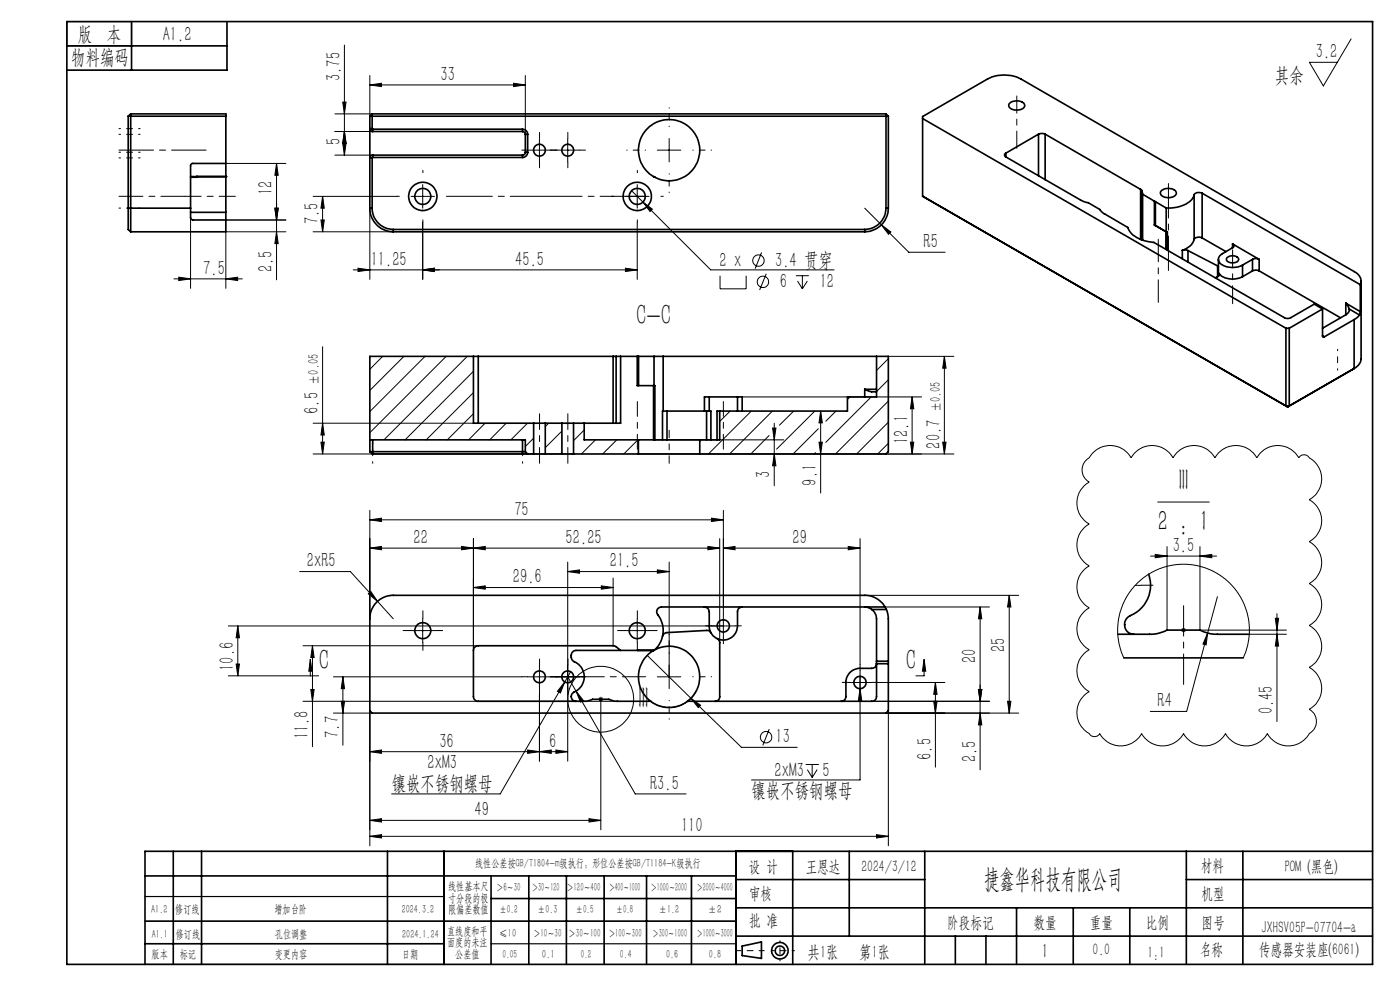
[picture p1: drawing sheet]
<svg xmlns="http://www.w3.org/2000/svg" width="297mm" height="210mm" viewBox="0 0 297 210" stroke-linecap="round" stroke-linejoin="round" font-family="sans-serif">
<g fill="none" stroke="#000" stroke-width=".21">
<path d="M73.1 9.6v23.3M78.5 18l2.4-.3v.7zM78.5 16v8.7M78.5 18h32.9M108.9 17.7l2.5 .3-2.5 .4zM111.4 16v12.5M286.6 8.2l-5.9 10-2.9-5h5.9M47.9 34.7h12.7M58.7 34.7l.3 2.5h-.7zM58.7 34.7v24.7M71 27.9h8.1M71 24.2h8"/>
<path d="M71 32.9h8.1M72.7 30.4h.7l-.3 2.5zM72.7 21.7h.7l-.3 2.5zM73.1 27.9l.3 2.5h-.7zM89.7 39.1v5.1M111.9 31.8h5M114.4 29.4v5M117.9 31.8h5M120.4 29.4v5M135.2 39.1v5.1M139.5 31.8h4.9M142 29.4v5"/>
<path d="M36.9 59.2h14.5M37.9 58.8l2.5 .4-2.5 .3zM40.4 46.2v15M47.9 59.2l2.5-.4v.7zM47.9 46.7h12.7M58.3 44.2h.7l-.3 2.5zM58.7 49.2l.3 2.5h-.7zM60.6 49.2h-12.7v12M66.4 41.7h17.8M66.4 49.2h17M68.1 46.7h.7l-.4 2.5zM68.4 41.7v7.5"/>
<path d="M68.4 41.7l.4 2.5h-.7zM74.9 57.2h60.3M76 56.9l2.5 .3-2.5 .4zM78.5 44.2v15.1M87.2 41.7h5M89.7 47.2v12.1M89.7 57.2l2.5-.3v.7zM132.7 56.9l2.5 .3-2.5 .4zM132.7 41.7h5M134 40.5l2.4 2.4M135.2 47.2v12.1M136.4 42.9l2 1.5-.5 .5z"/>
<path d="M136.4 42.9l14.4 14.3h26.2M152.8 58.5v2.8h5.5v-2.8M161.6 53.5l-1.4 3.5M162.6 58.1l-1.5 3.4M168.8 58.5h2.8M169.2 59.6l1 1.7M170.2 58.5v2.8M171.3 59.6l-1.1 1.7M183.4 44.2l9.4 9.3h7.7M187 47.7l2 1.5-.5 .5zM68.4 73.5v22.8M81.2 75.6l-2.7 2.7"/>
<path d="M85.7 75.6l-7.2 7.2M90.2 75.6l-11.7 11.7M94.7 75.6l-16.2 16.2M99.1 75.6l-17.6 17.7M100.4 78.8l-14.5 14.5M188.5 75.6h13.9M188.5 76.1l-2.6 2.5M200.3 75.6v20.7M200.3 75.6l.4 2.5h-.7zM66.4 96.3h55.3M66.4 89.8h34M68.1 93.8h.7l-.4 2.5z"/>
<path d="M68.4 89.8l.4 2.5h-.7zM100.4 83.3l-10 10M100.4 87.8l-5.5 5.5M102.9 89.8l-3.5 3.5M107.4 89.8l-3.5 3.5M111.9 89.8l-3.5 3.5M113.2 92.9l-1.8 1.8M116.4 89.8l-.7 .7M119.2 91.4l-3.5 3.6M119.2 95.9l-.3 .4M123.9 91.2l-2.2 2.3M126.3 93.3l-3 3"/>
<path d="M130.8 93.3l-3 3M135.3 93.3l-3 3M135.4 96.3h67M138.6 93.3h27.7M148.8 93.3l-.4 .4M154.9 87.2l-2.2 2.2M157.4 84.2h38.1M159.4 87.2l-9.1 9.1M163.2 92.4l-3.9 3.9M163.9 87.2l-9.1 9.1M163.9 90.8h.7l-.3 2.5zM164.3 89.8v13.2"/>
<path d="M164.3 96.3l.3 2.5h-.7zM168.4 87.2l-3.1 3M172.9 87.2l-8.2 8.1M173 96l-.3 .3M173.6 90.9l-5.4 5.4M173.7 93.8h.7l-.3 2.5zM174.1 87.2v17.4M174.1 87.2l.3 2.5h-.7zM177.3 87.2l-2.1 2.2M180.3 84.2l-.5 .5M184.8 84.2l-9.6 9.6M188.5 80.6l-2.6 2.5"/>
<path d="M188.5 85.1l-11.3 11.2M188.5 89.6l-6.8 6.7M188.5 94l-2.3 2.3M193.1 93.8h.8l-.4 2.5zM193.5 84.2v12.1M193.5 84.2l.4 2.5h-.8zM200 93.8h.7l-.4 2.5zM231.8 96.1a5.1 5.1 0 0 1 8.2 1 5.1 5.1 0 0 1 8.8 0 5.1 5.1 0 0 1 8.9 0 5.1 5.1 0 0 1 8.9 0 5.1 5.1 0 0 1 8.9 0 1.29 1.29 0 0 1 2.2 0 5.1 5.1 0 0 1 0 8.9 5.1 5.1 0 0 1 0 8.9 5.1 5.1 0 0 1 0 8.9 5.1 5.1 0 0 1 0 8.9 5.1 5.1 0 0 1 0 8.9 5.1 5.1 0 0 1 0 8.9 2.94 2.94 0 0 1 0 5.1 5.1 5.1 0 0 1-8.8 0 5.1 5.1 0 0 1-8.9 0 5.1 5.1 0 0 1-8.9 0 5.1 5.1 0 0 1-8.9 0 5.1 5.1 0 0 1-8.9 0 1.26 1.26 0 0 1-2.2 0 5.1 5.1 0 0 1 0-8.9 5.1 5.1 0 0 1 0-8.9 5.1 5.1 0 0 1 0-8.9 5.1 5.1 0 0 1 0-8.9 5.1 5.1 0 0 1 0-8.8 5.1 5.1 0 0 1 0-8.9 2.94 2.94 0 0 1 0-5.2zM78.5 116.3l2.4-.4v.7zM78.5 110.3l2.4-.4v.7zM78.5 108.3v23M78.5 116.3h74.2"/>
<path d="M78.5 110.3h75M97.9 115.9l2.5 .4-2.5 .3zM100.4 116.3l2.5-.4v.7zM100.4 114.3v23.7M120.4 119.2v20.6M142 119.2v26.9M150.2 115.9l2.5 .4-2.5 .3zM151 109.9l2.5 .4-2.5 .3zM152.7 114.3v22.1M153.5 108.3v20.7M153.5 116.3l2.4-.4v.7zM153.5 116.3h29"/>
<path d="M180 115.9l2.5 .4-2.5 .3zM182.5 114.3v26.7M244.1 118h14M245.1 117.6l2.5 .4-2.5 .3zM245.6 106.5h10.9M247.6 115.9v17.8M254.6 118l2.5-.4v.7zM254.6 115.9v17.8h18.3M48.4 132.8h107.5M50.4 132.8l.4 2.5h-.7zM50.4 132.8v10.6M63.6 121.2h10.7l5.8 6.4"/>
<path d="M64.3 137h37.2M65.8 139.9l.4 2.5h-.7zM65.8 139.9v3.5M66.3 137v21.4M66.3 137l.3 2.5h-.7zM78.1 126l.6-.5 1.4 2.1zM80.1 127.6l3.3 3.7M87.2 133.8h5M89.7 131.3v5M100.4 124.6l2.5-.3v.7zM100.4 124.6h29.7M120.4 121.2l2.5-.3v.7z"/>
<path d="M120.4 121.2h21.6M127.6 124.3l2.5 .3-2.5 .4zM130.1 122.6v14.4M132.7 133.8h5M135.2 131.3v5M137.3 139l9.3 9.1M139.5 120.9l2.5 .3-2.5 .4zM153.5 130.3v5M183.4 126.3h32.7M187.8 128.8h22.1M196 139.9l.4 2.5h-.7zM196 139.9v3.5h-1.7"/>
<path d="M207.9 128.8v34.5M207.9 128.8l.4 2.5h-.7zM214.1 126.3v25M214.1 126.3l.4 2.5h-.8zM238.4 139.6l-1.1-3.3-.2-3.2 .5-3.2 .6-1.8 .8-1.6 1.7-2.2 1.7-1.6 1.3-.9 1.6-.9 1.8-.6 3.3-.6h1.9l1.7 .3 3.2 1.1 2.7 1.7 1.5 1.4 1.2 1.6 1.5 2.8 .6 1.7 .3 2.1v2l-.2 2.2-1.1 3M240.8 124.2h1.3M250.6 133.7h1M250.7 133.3l.7 .7M251.1 133.2v1M251.4 133.3l-.7 .7M256.2 134.3l-.3 2.5-.7-.2zM256.2 134.3l-4.5 16.6h-7.7"/>
<path d="M258.3 126.6l-2.1 7.7M265 134.5h7.9M270.5 131.2h.8l-.4 2.5zM270.9 130.2v22.9M270.9 134.5l.4 2.5h-.8zM48.4 143.4h19.2M50.1 140.9h.7l-.4 2.5zM64.3 148.8h66.7M65.9 146.3h.7l-.3 2.5zM70.7 143.6h40M70.7 151.3h8.3M72.4 148.8h.7l-.4 2.5z"/>
<path d="M72.7 143.6l.4 2.5h-.7zM72.7 143.6v14.5M78.5 159.4l2.4-.3v.7zM78.5 150.8v28.6M78.5 159.4h41.9M111.9 159.1l2.5 .3-2.5 .4zM111.9 143.6h5M114.4 159.4l2.5-.3v.7zM114.4 147.3v14.2M114.4 141.1v5M117.9 159.1l2.5 .3-2.5 .4zM117.9 143.6h5"/>
<path d="M119.8 144.7l-.9 2.3-.6-.4zM119.8 144.7l-13.7 23.7h-23M120.4 147.3v14.2M120.4 143.6l1.8 3M120.4 141.1v5M121.1 142.5l-1.3 2.2M122.2 146.6l1.6 2-.6 .3zM122.2 146.6l12.6 21.8h10.8M126.9 148.3h1.1M127.1 148l.7 .7M127.5 147.8v28.2M127.8 148l-.7 .7"/>
<path d="M139.5 143.6h4.9M146.6 148.1l2 1.5-.5 .5zM146.6 148.1l10.7 10.4h11.8M147.7 146.5a6.5 6.5 0 0 1-9.7 2.3M163.2 154.6l-1.4 3.5M180 144.8h4.9M182.5 146.1l.3 2.5h-.7zM182.5 142.3v23.1h-23.1M186.2 144.8h14.2M188 151.3h28.1M188.5 150.8v28.6M198.1 148.8h.7l-.4 2.5z"/>
<path d="M198.4 144.8v17.9M198.4 144.8l.4 2.5h-.7zM207.6 146.3h.7l-.4 2.5zM207.9 151.3l.4 2.5h-.7zM209.9 148.8h-25M213.7 148.8h.8l-.4 2.5zM78.5 174l2.4-.3v.7zM78.5 177.4l2.4-.3v.7zM78.5 174h49M78.5 177.4h110M125 173.7l2.5 .3-2.5 .4zM170.9 162.2h2.8"/>
<path d="M171.3 163.3l1 1.6M172.3 162.2v2.7M173.4 163.3l-1.1 1.6M185.9 177.1l2.6 .3-2.6 .4z"/>
<circle cx="160.9" cy="55.3" r="1.21"/>
<circle cx="161.8" cy="59.8" r="1.21"/>
<circle cx="127.5" cy="148.3" r="7"/>
<circle cx="162.5" cy="156.4" r="1.2"/>
</g>
<g fill="none" stroke="#000" stroke-width=".35">
<path d="M14.2 4.6h277v200h-277zM14.2 9.7h34M27.9 4.6v10.3M48.2 4.6v10.3h-34M27.2 24.7h20.7M27.2 24.7v19.5M27.7 24.2v25M27.7 24.2h20.2v13.3M27.7 24.2l-.5 .5M40.4 37.5h7.5M41.7 37.5h.1M41.7 37.5v.1h-1.3"/>
<path d="M47.9 34.7h-7.1l-.3 .2-.1 9.3M47.9 37.5v7.5M47.9 37.5h.1M78.5 24.7v19.5M78.5 24.7h110M79 27.3l.1 .1M79 27.3h-.5a.6 .6 0 0 0 .6 .6M79 24.2v3.1M79 33.5v10.7M79 24.2l-.5 .5M79 24.2h109M79.1 33.4l-.1 .1"/>
<path d="M79.1 32.9a.6 .6 0 0 0-.6 .6h.5M79.1 27.4v.5M79.1 32.9v.5M79.1 33.4h31.7M79.1 27.4h31.7M79.1 32.9h31.7M79.1 27.9h31.7M110.8 27.4a1.08 1.08 0 0 1 1.1 1.1M110.8 27.9a.6 .6 0 0 1 .6 .6M110.8 27.4v.5M110.8 32.9v.5M111.4 32.3a.6 .6 0 0 1-.6 .6"/>
<path d="M111.4 28.5v3.8M111.4 32.3h.5M111.4 28.5h.5M111.9 32.3a1.08 1.08 0 0 1-1.1 1.1M111.9 28.5v3.8M138.7 37.5l.2 .1M188 24.2v20M188 24.2l.5 .5M188.5 24.7v19.5M195.7 25.1l77.1 44.5M213.4 33.3l16 9.2 1.5 .5 2.4 1.4 .8 .9 5.2 3a5.6 5.6 0 0 0 5 3.1h.5l27.7 16a1.5 1.5 0 0 0 1.4 0l4.9-2.9 1.8 1M213.4 32.5a.43 .43 0 0 0-.3 .4 .43 .43 0 0 0 .3 .4"/>
<path d="M213.4 32.5v.8M214.1 22a2.27 2.27 0 0 1 3.2 .2 1.17 1.17 0 0 1-1.4 1.1 1.39 1.39 0 0 1-1.9-1.2zM220.3 28.5l.5-.2 .9 .2M220.3 28.5l-6.9 4M220.3 28.5v8.8M221.7 28.5l20.3 11.7M221.7 28.5v9.6M27.2 44.2v4.5l.5 .5M27.2 44.2h13.2M40.4 44.2v1a1.22 1.22 0 0 0 .4 1.4l7.1 .1M40.4 45h7.5M47.9 46.7v2.5h-20.2"/>
<path d="M47.9 45v1.7M78.5 44.2a5 5 0 0 0 4.9 5M78.5 44.2h.5M79 44.2a4.5 4.5 0 0 0 4.4 4.5M83.4 48.7h100M83.4 49.2h100M83.4 48.7v.5M183.4 48.7v.5M188 44.2a4.6 4.6 0 0 1-4.6 4.5M188 44.2h.5M188.5 44.2a5.1 5.1 0 0 1-5.1 5M195.7 41.6v-16.9l13.8-8a7.8 7.8 0 0 1 7.1 0l70.7 40.9a2.15 2.15 0 0 1 1.3 2.8"/>
<path d="M195.7 41.6l77.5 44.7M195.7 41.6l.4 .2M242 40.2l.3 .3M242 40.2v10.6M242.3 40.5l.1 .7M242.3 40.5v10.4M242.4 41.2l2.5 1.5M242.4 41.2v9.7M244.9 42.7l.2 .1M244.9 47.7l.2 .1M244.9 42.7v5M244.9 47.7l2.4 1.4"/>
<path d="M245.1 42.8l2.3 1.3M245.1 47.8l2.2 1.3M245.1 42.8v5M246.4 40.4a2.33 2.33 0 0 1 3 .2 .89 .89 0 0 1-.9 1.2 1.81 1.81 0 0 1-2.3-.8zM247.3 49.1h.1M247.3 49.1v3.8M247.3 49.1l.1 .1M247.4 49.2h.2v3.8M247.4 44.1v5.1M250.8 53.1l.8-.1 .4 .2M250.8 53.1v1.8M252 53.2l6.3 3.2"/>
<path d="M252 53.2v2.4M253.3 41.3a4.6 4.6 0 0 1-4 2.7l-1.9 .1M253.3 50.8a3.5 3.5 0 0 1-2.5 2.3M253.3 41.3v9.5M255 41a1.29 1.29 0 0 0-1.7 .3M255 50.5a1.33 1.33 0 0 0-1.7 .3M255 41l33.6 19.4M255 41v9.5M255 50.5l5.1 2.9M258.3 56.4l.2 .1M258.3 56.4v2.3M258.5 55v3.6"/>
<path d="M258.6 58v.4l-.8 .5M258.6 58a4.2 4.2 0 0 0 5 .7M258.6 58v.4M260.4 54.6a1.67 1.67 0 0 1 2.4 .4 1.52 1.52 0 0 1-2.4 .4l-.2-.3zM261.5 51.7a.43 .43 0 0 1 .3 .4 .43 .43 0 0 1-.3 .5M261.5 52.6l-2.1 1.2a1.34 1.34 0 0 0-.9 1.4 1.34 1.34 0 0 0 1.1 1.2 4.6 4.6 0 0 0 4-.2M261.5 51.7l5.6 3.3M261.5 51.7v.9M263.6 56.2v2.5M265.7 57.5a1.5 1.5 0 0 1 1.4 0M265.7 55a1.5 1.5 0 0 1 1.4 0M265.7 57.5l-2.1 1.2"/>
<path d="M265.7 55l-2.1 1.2M265.7 55v2.5M267.1 57.5l17.3 9.9M267.1 55v2.5M288.7 59.6v16.5a2.53 2.53 0 0 1-1.4 2.1M100.4 75.6h1.1M100.4 75.6h-21.9v20.2M100.4 75.6v14.2h12.8M101.5 75.6h28.6M101.5 75.6v14.2M130.1 75.6h.6M130.1 75.6v14.2"/>
<path d="M130.7 75.6h4.5M130.7 75.6v14.2M131.7 75.6v14.2h-10M135.2 75.6h.3M135.2 75.6v6.2h3.5M135.5 75.6v6.2M135.5 75.6h3.2M138.7 75.6h2M138.7 75.6v6.2M140.7 75.6h47.8v20.2l-.5 .5h-39.6M140.7 75.6v11.6M185.9 75.6v8.6h-6.1v3h-27.1"/>
<path d="M272.8 69.6h.7M272.8 69.6v16.5M273.5 69.6v16.5M280.6 71.3l.1 .2h.2M280.6 65.5l-7.1 4.1M280.6 65.5v5.8M280.6 71.3l.3 .2M285.5 64.3l.7 1.2M285.5 66.8l-4.9 2.8M285.5 64.3l3.1 1.8M285.5 64.3v2.5M286.2 65.5a1.16 1.16 0 0 1-.7 1.3"/>
<path d="M286.2 65.5l2.2 1.3M287.3 67.8v10.4M287.3 78.2l-14.1 8.1M287.3 67.8l-6.4 3.7M287.3 78.2l-.4 .2M288.4 66.8l-1.1 1M288.6 66.1l-.2 .7M288.6 60.4v5.7M78.5 95.8h32.9M78.5 95.8l.6 .5M78.5 93.3h32.9v2.5M79.1 96.3h31.7"/>
<path d="M79.1 93.3v3M110.8 96.3h1.1M110.8 93.3v3M111.4 95.8l.5 .5M111.9 96.3h1.3M113.2 96.3h2.5M113.2 89.8h2.5M113.2 89.8v6.5M115.7 89.8v6.5M115.7 96.3h3.5M115.7 89.8h3.5M119.2 96.3h2.5"/>
<path d="M119.2 89.8h2.5M119.2 89.8v6.5M121.7 96.3h13.7M121.7 89.8v6.5M123.9 89.8v3.5h11.5M135.4 96.3h13M135.4 93.3v3M138.7 81.8l-.1 11.5h-3.2M138.7 81.8h.2v11.5h9.5M141.5 87.2h-1v6.1M141.5 87.2h8.4M141.5 87.2v6.1"/>
<path d="M148.4 93.3v3M149.9 87.2h.9v6.1M149.9 87.2v6.1M150.5 84.2h6M150.5 84.2h-1.1v3M150.5 84.2v3M152.7 87.2h-.6v6.1M152.7 87.2v6.1h-4.3M156.5 84.2h.9v3M156.5 84.2v3M183.4 82.6a4.4 4.4 0 0 0 2.5 .5M183.4 82.6v1.6"/>
<path d="M183.4 82.6h2.5M272.8 86.1h.7M272.8 86.1l.4 .2M273.5 86.1l-.3 .2M131.7 138l-1.5-1h-28.7a1.02 1.02 0 0 0-1.1 1v9.8a1.02 1.02 0 0 0 1.1 1h22.8l1.4-.5h3.5l1.4 .5h7.4M135.2 138h.3M138.7 138a6.5 6.5 0 0 0-.7 10.8M138.9 137.8a6.5 6.5 0 0 1 8.5 2.3 6.5 6.5 0 0 1-1.6 8.7M149.4 128.8a1.09 1.09 0 0 1 1.1 1v3a3 3 0 0 0 3 3 3 3 0 0 0 3-3v-3a1.02 1.02 0 0 1 .9-1M150.8 134.2l-.6-.5-8.7 .5a.99 .99 0 0 0-1 .8M152.1 135.5l.4 .2 .2 .5v11.6a.96 .96 0 0 1-1 1M183.4 128.8l.8 .1 .7 .4"/>
<path d="M184.9 129.3a2.58 2.58 0 0 1 1 2v9M184.9 129.3h3.1M187.8 128.8a5.1 5.1 0 0 0-4.4-2.5h-100a4.9 4.9 0 0 0-4.9 5v19.5l.5 .5h109l.5-.5v-10M187.8 128.8h-47.5a1.09 1.09 0 0 0-1 .8 1.09 1.09 0 0 0 .5 1.2 5.5 5.5 0 0 1-1.1 7.2h-16.5a1.31 1.31 0 0 0-1 1.2 1.31 1.31 0 0 0 .9 1.3 3.6 3.6 0 0 1 1.8 3.4 3.6 3.6 0 0 1-2.3 3.1l-.1 .1a1 1 0 0 0-.2 1.1 1 1 0 0 0 .9 .6M187.8 128.8l.2 .5M188 129.3l.5 1.7v9.3M237.1 134.5h6.8a7.8 7.8 0 0 0 3.7-.8h7a7.8 7.8 0 0 0 3.7 .8h6.7M238.4 139.6h25.3M243.7 121.8a7 7 0 0 1-4.2 8.9 2.07 2.07 0 0 0-.8 2.3 2.07 2.07 0 0 0 1.9 1.5M138 148.8a6.5 6.5 0 0 0 7.8 0M185.9 140.8v7a.97 .97 0 0 1-1 1h-39.1M185.9 140.3v.5"/>
<path d="M185.9 140.8a.97 .97 0 0 1-1 1h-2.4a2.95 2.95 0 0 0-3 3v3a1.02 1.02 0 0 1-1.1 1M185.9 140.8h2.6M185.9 140.3h2.6M188.5 140.3v.5M30.8 195.4h125.4M30.8 185.8h125.4M36.8 180.6v24M42.8 180.6v24M82.2 180.6v24M94.2 180.6v24M104.2 185.8v18.8M104.2 190.6h52"/>
<path d="M112.2 185.8v18.8M120.2 185.8v18.8M128.2 185.8v18.8M137.2 185.8v18.8M146.7 185.8v18.8M156.2 180.6v24M156.2 186.6h40M156.2 198.6h135M156.2 192.6h135M168.2 180.6v24M180.2 180.6v18M196.2 180.6v24"/>
<path d="M202.7 198.6v6M209.2 198.6v6M215.7 192.6v12M227.7 192.6v12M239.7 192.6v12M251.7 186.6h39.5M251.7 180.6v24M263.7 180.6v24M291.2 180.6h-260.4v24M30.8 200.2h63.4M157.4 200.7l4.1-.9v3.5l-4.1-.6z"/>
<circle cx="114.4" cy="31.9" r="1.25"/>
<circle cx="120.4" cy="31.9" r="1.25"/>
<circle cx="141.9" cy="31.9" r="6.5"/>
<circle cx="89.7" cy="41.7" r="3"/>
<circle cx="89.7" cy="41.7" r="1.69"/>
<circle cx="135.2" cy="41.7" r="3"/>
<circle cx="135.2" cy="41.7" r="1.69"/>
<circle cx="89.7" cy="133.8" r="1.69"/>
<circle cx="135.2" cy="133.8" r="1.69"/>
<circle cx="153.4" cy="132.8" r="1.29"/>
<circle cx="114.4" cy="143.6" r="1.25"/>
<circle cx="120.4" cy="143.6" r="1.25"/>
<circle cx="182.5" cy="144.8" r="1.3"/>
<circle cx="165.5" cy="201.7" r="1.74"/>
<circle cx="165.5" cy="201.7" r="1"/>
</g>
<g fill="none" stroke="#000" stroke-width=".21" stroke-dasharray="15.2 1.3 1.3 1.3">
<path d="M89.7 36.6v-.5M112 31.8h-1.3M114.5 29.3v-1.2M114.5 34.3v1.3M117 31.8h1.2M118 31.8h-1.3M120.5 29.3v-1.2M120.5 34.3v1.3M123 31.8h1.2M135.2 36.6v-.5M84.7 41.6h-.5M89.7 46.6v.5"/>
<path d="M130.2 41.6h-.5M135.2 46.6v.5M140.2 41.6h.5M87.2 133.8h-1.7M89.7 131.3v-1.7M89.7 136.3v1.7M92.2 133.8h1.7M132.7 133.8h-1.7M135.2 131.3v-1.7M135.2 136.3v1.7M137.7 133.8h1.7M151 132.8h-1.3"/>
<path d="M153.5 130.3v-1.3M153.5 135.3v1.3M156 132.8h1.3M242.1 124.1h2.5M112 143.6h-1.3M114.5 141.1v-1.3M114.5 146.1v1.2M117 143.6h1.2M118 143.6h-1.3M120.5 141.1v-1.3M120.5 146.1v1.2M123 143.6h1.2"/>
<path d="M180 144.8h-1.3M182.5 142.3v-1.3M182.5 147.3v1.3M185 144.8h1.3"/>
</g>
<path d="M94.7 41.6h42.3" fill="none" stroke="#000" stroke-width=".21" stroke-dasharray="15.2 1.3 1.3 1.3" stroke-dashoffset="5.5"/>
<path d="M137 31.8h-4M142 26.8v-4M142 36.8v4M147 31.8h4M142 138.6v-4M142 148.6v4M147 143.6h4" fill="none" stroke="#000" stroke-width=".21" stroke-dasharray="15.2 1.3 1.3 1.3" stroke-dashoffset="15.1"/>
<path d="M39.2 41.6h-14" fill="none" stroke="#000" stroke-width=".21" stroke-dasharray="15.2 1.3 1.3 1.3" stroke-dashoffset="10.1"/>
<path d="M49.9 41.6h-10.7" fill="none" stroke="#000" stroke-width=".21" stroke-dasharray="15.2 1.3 1.3 1.3" stroke-dashoffset="11.8"/>
<path d="M25.2 32.3h4.5M25.2 28.5h4.5M29.7 33.5h-4.5M29.7 27.3h-4.5M29.7 44.1h-4.5M283.8 74.1v4.4M79.1 93.8v4.5M110.9 98.3v-4.5" fill="none" stroke="#000" stroke-width=".21" stroke-dasharray="15.2 1.3 1.3 1.3" stroke-dashoffset="14.9"/>
<path d="M25.2 31.8h18.5M247.9 38.9v18.5" fill="none" stroke="#000" stroke-width=".21" stroke-dasharray="15.2 1.3 1.3 1.3" stroke-dashoffset="7.9"/>
<path d="M245.7 50.7v13.4" fill="none" stroke="#000" stroke-width=".21" stroke-dasharray="15.2 1.3 1.3 1.3" stroke-dashoffset="10.4"/>
<path d="M215.7 20.4v11.1" fill="none" stroke="#000" stroke-width=".21" stroke-dasharray="15.2 1.3 1.3 1.3" stroke-dashoffset="11.6"/>
<path d="M261.5 53v11.4" fill="none" stroke="#000" stroke-width=".21" stroke-dasharray="15.2 1.3 1.3 1.3" stroke-dashoffset="11.4"/>
<path d="M142 91.3v7" fill="none" stroke="#000" stroke-width=".21" stroke-dasharray="15.2 1.3 1.3 1.3" stroke-dashoffset="13.6"/>
<path d="M114.5 98.3v-10.5M120.5 98.3v-10.5" fill="none" stroke="#000" stroke-width=".21" stroke-dasharray="15.2 1.3 1.3 1.3" stroke-dashoffset="11.9"/>
<path d="M135.2 85.2v10.1M153.5 85.2v10.1" fill="none" stroke="#000" stroke-width=".21" stroke-dasharray="15.2 1.3 1.3 1.3" stroke-dashoffset="12.1"/>
<path d="M137 143.6h-13.8" fill="none" stroke="#000" stroke-width=".21" stroke-dasharray="15.2 1.3 1.3 1.3" stroke-dashoffset="10.3"/>
<path d="M162.1 201.7h-6" fill="none" stroke="#000" stroke-width=".21" stroke-dasharray="15.2 1.3 1.3 1.3" stroke-dashoffset="14.1"/>
<path d="M168.5 201.7h-4.8" fill="none" stroke="#000" stroke-width=".21" stroke-dasharray="15.2 1.3 1.3 1.3" stroke-dashoffset="14.7"/>
<path d="M165.5 199.6v4.2" fill="none" stroke="#000" stroke-width=".21" stroke-dasharray="15.2 1.3 1.3 1.3" stroke-dashoffset="15"/>
<path d="M251.1 128.5v16.7" fill="none" stroke="#000" stroke-width=".21" stroke-dasharray="15.2 1.3 1.3 1.3" stroke-dashoffset="8.8"/>
<path d="M14.2 4.6h13.7v5.1h-13.7zM30.8 190.2h63.4M30.8 204.6h63.4M104.2 200.2h52" fill="none" stroke="#000" stroke-width=".25"/>
<g fill="#000">
<path d="M73.1 27.9l.3 2.5h-.7zM72.7 30.4h.7l-.3 2.5z"/>
<path d="M37.9 58.8l2.5 .4-2.5 .3zM47.9 59.2l2.5-.4v.7z"/>
<path d="M58.3 44.2h.7l-.3 2.5zM58.7 34.7l.3 2.5h-.7z"/>
<path d="M58.3 44.2h.7l-.3 2.5zM58.7 49.2l.3 2.5h-.7z"/>
<path d="M50.4 132.8l.4 2.5h-.7zM50.1 140.9h.7l-.4 2.5z"/>
<path d="M196 139.9l.4 2.5h-.7zM65.8 139.9l.4 2.5h-.7z"/>
<path d="M111.9 159.1l2.5 .3-2.5 .4zM78.5 159.4l2.4-.3v.7zM97.9 115.9l2.5 .4-2.5 .3zM78.5 116.3l2.4-.4v.7zM150.2 115.9l2.5 .4-2.5 .3zM100.4 116.3l2.5-.4v.7zM151 109.9l2.5 .4-2.5 .3zM78.5 110.3l2.4-.4v.7zM127.6 124.3l2.5 .3-2.5 .4zM100.4 124.6l2.5-.3v.7zM89.7 57.2l2.5-.3v.7zM76 56.9l2.5 .3-2.5 .4zM254.6 118l2.5-.4v.7zM245.1 117.6l2.5 .4-2.5 .3z"/>
<path d="M207.6 146.3h.7l-.4 2.5zM207.9 151.3l.4 2.5h-.7zM198.4 144.8l.4 2.5h-.7zM198.1 148.8h.7l-.4 2.5zM72.7 143.6l.4 2.5h-.7zM72.4 148.8h.7l-.4 2.5zM193.5 84.2l.4 2.5h-.8zM193.1 93.8h.8l-.4 2.5zM68.4 41.7l.4 2.5h-.7zM68.1 46.7h.7l-.4 2.5zM270.5 131.2h.8l-.4 2.5zM270.9 134.5l.4 2.5h-.8z"/>
<path d="M213.7 148.8h.8l-.4 2.5zM214.1 126.3l.4 2.5h-.8zM207.6 146.3h.7l-.4 2.5zM207.9 128.8l.4 2.5h-.7zM65.9 146.3h.7l-.3 2.5zM66.3 137l.3 2.5h-.7zM200 93.8h.7l-.4 2.5zM200.3 75.6l.4 2.5h-.7zM164.3 96.3l.3 2.5h-.7zM163.9 90.8h.7l-.3 2.5zM173.7 93.8h.7l-.3 2.5zM174.1 87.2l.3 2.5h-.7zM68.1 93.8h.7l-.4 2.5zM68.4 89.8l.4 2.5h-.7zM73.1 27.9l.3 2.5h-.7zM72.7 21.7h.7l-.3 2.5z"/>
<path d="M78.5 177.4l2.4-.3v.7zM185.9 177.1l2.6 .3-2.6 .4zM78.1 126l2 1.6-1.4-2.1zM119.8 144.7l-1.5 1.9 .6 .4zM114.4 159.4l2.5-.3v.7zM117.9 159.1l2.5 .3-2.5 .4zM120.4 121.2l2.5-.3v.7zM139.5 120.9l2.5 .3-2.5 .4zM122.2 146.6l1 2.3 .6-.3zM146.6 148.1l1.5 2 .5-.5zM153.5 116.3l2.4-.4v.7zM180 115.9l2.5 .4-2.5 .3zM182.5 146.1l-.4 2.5h.7zM89.7 57.2l2.5-.3v.7zM132.7 56.9l2.5 .3-2.5 .4zM136.4 42.9l1.5 2 .5-.5zM78.5 18l2.4-.3v.7zM108.9 17.7l2.5 .3-2.5 .4zM187 47.7l1.5 2 .5-.5zM256.2 134.3l-1 2.3 .7 .2z"/>
<path d="M125 173.7l2.5 .3-2.5 .4zM78.5 174l2.4-.3v.7z"/>
</g>
<g font-size="6.3">
<text x="134.9" y="69">C-C</text>
<text x="250.1" y="104">III</text>
<text x="245.6" y="112.7">2 : 1</text>
<text x="67.6" y="142.2">C</text>
<text x="192.2" y="142.2">C</text>
<text x="135.5" y="150.2">III</text>
</g>
<text font-size="5.6" x="208.8" y="188.3">捷鑫华科技有限公司</text>
<g font-size="4.4">
<text x="16.5" y="8.6">版 本</text>
<text x="34.5" y="8.6">A1.2</text>
<text x="15.1" y="13.7">物料编码</text>
<text x="72.2" y="17.2" transform="rotate(-90 72.2 17.2)">3.75</text>
<text x="93.5" y="17.1">33</text>
<text x="270.5" y="17.3">其余</text>
<text x="279.1" y="12.3">3.2</text>
<text x="72.2" y="30.8" transform="rotate(-90 72.2 30.8)">5</text>
<text x="57.8" y="41.3" transform="rotate(-90 57.8 41.3)">12</text>
<text x="67.6" y="47.5" transform="rotate(-90 67.6 47.5)">7.5</text>
<text x="195.9" y="52.6">R5</text>
<text x="43.1" y="58.3">7.5</text>
<text x="57.8" y="57.8" transform="rotate(-90 57.8 57.8)">2.5</text>
<text x="78.6" y="56.4">11.25</text>
<text x="109.3" y="56.4">45.5</text>
<text x="152.7" y="56.6">2 x</text>
<text x="164.4" y="56.6">3.4 贯穿</text>
<text x="165.4" y="61.1">6</text>
<text x="173.9" y="61.1">12</text>
<text x="67.6" y="87.8" transform="rotate(-90 67.6 87.8)">6.5</text>
<text x="192.7" y="94.2" transform="rotate(-90 192.7 94.2)">12.1</text>
<text x="199.5" y="95.1" transform="rotate(-90 199.5 95.1)">20.7</text>
<text x="163.4" y="101.5" transform="rotate(-90 163.4 101.5)">3</text>
<text x="173.2" y="103" transform="rotate(-90 173.2 103)">9.1</text>
<text x="109.1" y="109.4">75</text>
<text x="87.8" y="115.4">22</text>
<text x="120" y="115.4">52.25</text>
<text x="168.2" y="115.4">29</text>
<text x="248.8" y="117.1">3.5</text>
<text x="65.1" y="120.3">2xR5</text>
<text x="108.8" y="123.7">29.6</text>
<text x="129.4" y="120.4">21.5</text>
<text x="49.6" y="142.3" transform="rotate(-90 49.6 142.3)">10.6</text>
<text x="207.1" y="140.7" transform="rotate(-90 207.1 140.7)">20</text>
<text x="213.2" y="138.4" transform="rotate(-90 213.2 138.4)">25</text>
<text x="245.6" y="150">R4</text>
<text x="270.1" y="151.5" transform="rotate(-90 270.1 151.5)">0.45</text>
<text x="65.4" y="156.8" transform="rotate(-90 65.4 156.8)">11.8</text>
<text x="71.9" y="156.5" transform="rotate(-90 71.9 156.5)">7.7</text>
<text x="93.2" y="158.6">36</text>
<text x="116.5" y="158.6">6</text>
<text x="164.5" y="157.7">13</text>
<text x="197.6" y="161.2" transform="rotate(-90 197.6 161.2)">6.5</text>
<text x="207.1" y="161.7" transform="rotate(-90 207.1 161.7)">2.5</text>
<text x="83.1" y="167.5">镶嵌不锈钢螺母</text>
<text x="90.7" y="163.2">2xM3</text>
<text x="137.9" y="167.5">R3.5</text>
<text x="164.3" y="164.7">2xM3</text>
<text x="174.5" y="164.7">5</text>
<text x="100.6" y="173.1">49</text>
<text x="159.4" y="169.1">镶嵌不锈钢螺母</text>
<text x="144.5" y="176.5">110</text>
<text x="221" y="203.2">1</text>
</g>
<g font-size="3.8">
<text x="171.3" y="203.2">共1张</text>
<text x="182.3" y="203.2">第1张</text>
</g>
<g font-size="3.5">
<text x="158.9" y="184.9">设 计</text>
<text x="170.9" y="184.9">王恩达</text>
<text x="182.7" y="184.9">2024/3/12</text>
<text x="254.7" y="184.7">材料</text>
<text x="272.6" y="184.9">POM (黑色)</text>
<text x="158.9" y="190.8">审核</text>
<text x="254.9" y="190.7">机型</text>
<text x="158.9" y="196.5">批 准</text>
<text x="200.9" y="196.9">阶段标记</text>
<text x="219.3" y="196.9">数量</text>
<text x="231.2" y="196.9">重量</text>
<text x="243.1" y="196.9">比例</text>
<text x="254.9" y="196.9">图号</text>
<text x="231.8" y="202.5">0.0</text>
<text x="243.4" y="203.2">1:1</text>
<text x="254.5" y="202.5">名称</text>
<text x="267.1" y="202.5">传感器安装座(6061)</text>
<text x="267.6" y="198">JXHSV05P-07704-a</text>
</g>
<g font-size="3.1">
<text x="67.6" y="81.6" transform="rotate(-90 67.6 81.6)">±0.05</text>
<text x="199.5" y="87.5" transform="rotate(-90 199.5 87.5)">±0.05</text>
</g>
<g font-size="2.5">
<text x="100.8" y="184">线性公差按GB/T1804-m级执行；形位公差按GB/T1184-K级执行</text>
<text x="95.1" y="188.8">线性基本尺</text>
<text x="95.1" y="191.3">寸分段的极</text>
<text x="105.3" y="189.1">＞6～30</text>
<text x="112.9" y="189.1">＞30～120</text>
<text x="120.2" y="188.9">＞120～400</text>
<text x="129.2" y="188.9">＞400～1000</text>
<text x="138.1" y="189.1">＞1000～2000</text>
<text x="147.8" y="189.1">＞2000～4000</text>
<text x="32.1" y="193.6">A1.2</text>
<text x="37.2" y="193.6">修订线</text>
<text x="58.2" y="193.6">增加台阶</text>
<text x="85.2" y="193.6">2024.3.2</text>
<text x="95.1" y="193.8">限偏差数值</text>
<text x="105.9" y="193.8">±0.2</text>
<text x="114.1" y="193.8">±0.3</text>
<text x="122.2" y="193.8">±0.5</text>
<text x="130.7" y="193.8">±0.8</text>
<text x="139.8" y="193.8">±1.2</text>
<text x="150.2" y="193.8">±2</text>
<text x="32.2" y="203.2">版本</text>
<text x="32.2" y="198.9">A1.1</text>
<text x="37.3" y="198.9">修订线</text>
<text x="38.1" y="203.2">标记</text>
<text x="58.3" y="203.2">变更内容</text>
<text x="58.3" y="198.9">孔位调整</text>
<text x="85.3" y="203.2">日期</text>
<text x="85.3" y="198.9">2024.1.24</text>
<text x="94.8" y="198.3">直线度和平</text>
<text x="94.8" y="200.7">面度的未注</text>
<text x="96.6" y="203.2">公差值</text>
<text x="105.9" y="198.7">≤10</text>
<text x="106.6" y="203.2">0.05</text>
<text x="113.2" y="198.7">＞10～30</text>
<text x="115" y="203.2">0.1</text>
<text x="120.6" y="198.7">＞30～100</text>
<text x="123.2" y="203.2">0.2</text>
<text x="129.1" y="198.7">＞100～300</text>
<text x="131.5" y="203.2">0.4</text>
<text x="138.4" y="198.7">＞300～1000</text>
<text x="141.3" y="203.2">0.6</text>
<text x="147.8" y="198.7">＞1000～3000</text>
<text x="150.4" y="203.2">0.8</text>
</g>
</svg>
